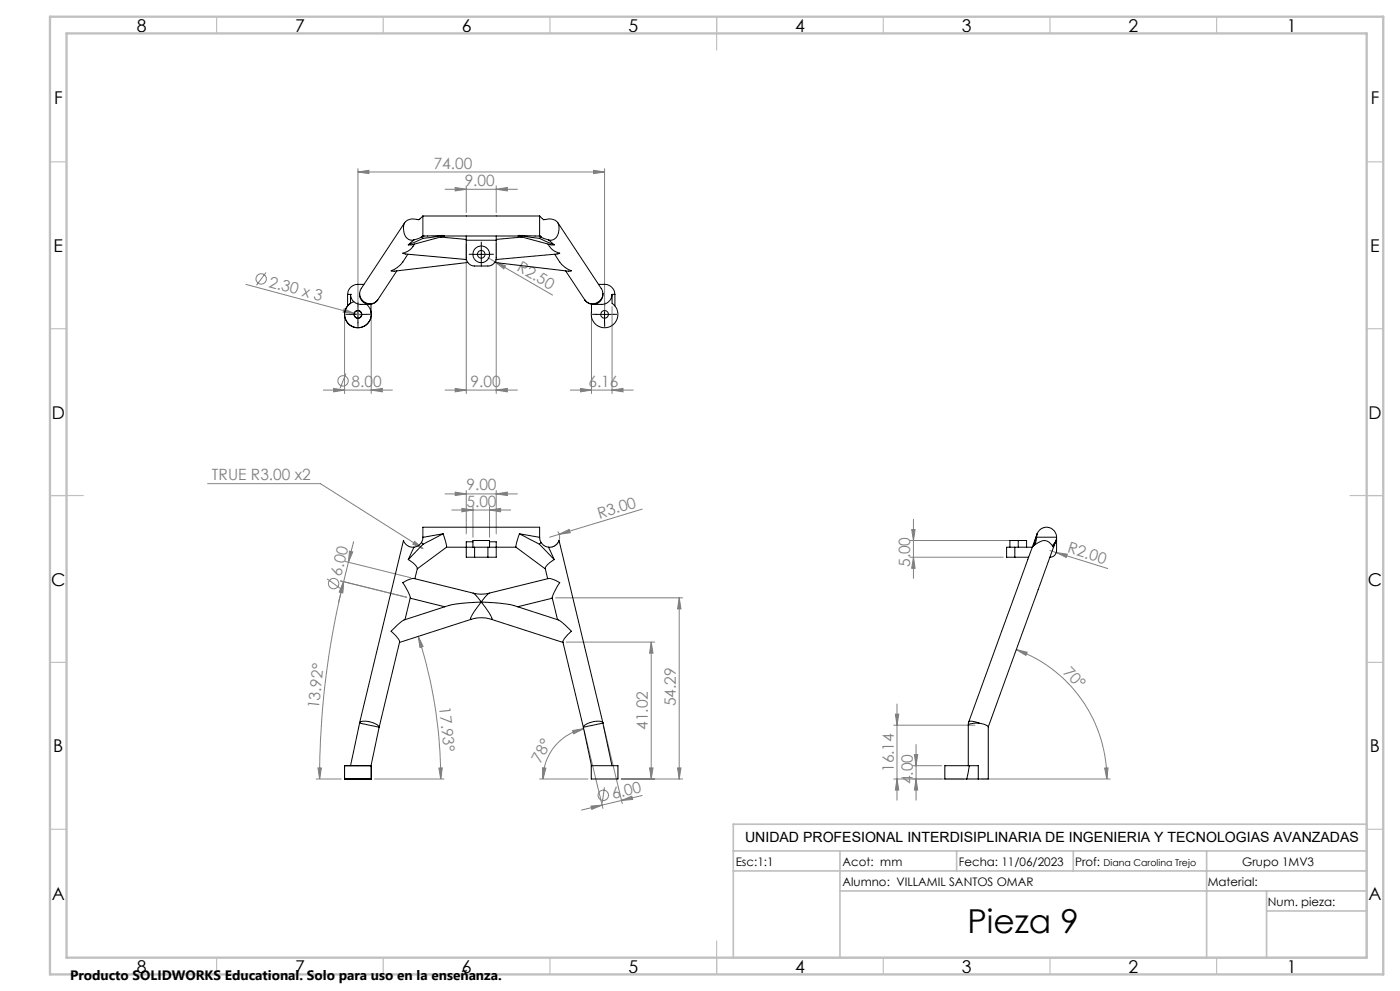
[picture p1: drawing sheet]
<svg xmlns="http://www.w3.org/2000/svg" width="420mm" height="297mm" viewBox="0 0 420 297" stroke-linecap="round" stroke-linejoin="round" font-family="sans-serif">
<g fill="none" stroke="#808080" stroke-width=".3">
<path d="M107.4 51.5l3.3-.5v1zM107.4 50.5v42.7M107.4 51.5h74M133.5 56.7h21.7M136.6 56.2l3.3 .5-3.3 .5zM139.9 55.7v8M148.9 56.7l3.3-.5v1zM148.9 55.7v8M178.1 51l3.3 .5-3.3 .5zM181.4 50.5v42.7M139.9 73v44.9M146.4 77.2l2.2 1.3"/>
<path d="M148.6 78.5l3.1 1.2-.6 .9zM148.6 78.5l17.2 9.9M148.9 73v44.9M73.8 85.2l32.5 8.7M79.8 81.7l-2.9 3.8M103.2 92.6l3.1 1.3-3.4-.3zM103.4 95.2v22.7M106.3 93.9l2.2 .6M111.4 95.2v22.7M177.4 94.5v23.4M183.6 91.9v26M97 116.9h20.7"/>
<path d="M100.1 116.4l3.3 .5-3.3 .5zM103.8 111.9l-1.8 4.5M111.4 116.9l3.3-.5v1zM133.5 116.9h21.7M136.6 116.4l3.3 .5-3.3 .5zM148.9 116.9l3.3-.5v1zM171.1 116.9h18.9M174.1 116.4l3.3 .5-3.3 .5zM183.6 116.9l3.3-.5v1zM62.3 145h33.8l30.8 19.4M133.5 148h21.7M135.5 152.9h17.7"/>
<path d="M136.6 147.5l3.3 .5-3.3 .5zM138.6 152.4l3.3 .5-3.3 .5zM139.9 147v13M141.9 151.9v9.1M146.9 152.9l3.3-.5v1zM146.9 151.9v9.1M148.9 148l3.3-.5v1zM148.9 147v13M167.3 159.3a2.99 2.99 0 0 1-1.8 4.6M192.7 152.6l-25 7.5M273.5 158.7h1l-.5 3.3zM274 155.6v17.8"/>
<path d="M98.1 173.5l3.9 2.8M102.1 174.1l19.9 4.9M103.1 174.3l-.3 3.4-1-.3zM103.1 174.3a245.7 245.7 0 0 0-7.2 59.2M103.6 168.3l19.6 4.8M104.5 168.5l-2.9 12M104.8 165.2l1 .2-1.3 3.1zM106.1 162.3l-1.6 6.2M124.4 162.2l2.5 2.2-3-1.3zM166.7 179.2h38.1M167.7 160.1l-2.8 .9M167.7 160.1l3-1.4 .4 1z"/>
<path d="M203.8 179.2l.5 3.3h-1zM203.8 179.2v54.3M273 162h31.4M273 167h28M274 167l.5 3.3h-1zM315 165l1.9 .6M316.9 165.6l3.3 .5-.3 1zM316.9 165.6l15.4 4.8M125.5 190.7l1.4 3-.9 .3zM125.5 190.7a138.7 138.7 0 0 1 6.7 42.8M169.9 192.4h26.5M195.4 192.4l.5 3.4h-1z"/>
<path d="M195.4 192.4v41.1M304.9 194.7l3.3 .8-.4 .9zM304.9 194.7a41.3 41.3 0 0 1 27.1 38.8M171.8 218.9l3.3-.5-3 1.5zM175.1 218.4a15.4 15.4 0 0 0-12.2 15.1M175.3 219l5.6 23.3M181.1 217.6l5.6 23.3M268.1 217.3h24.4M268.6 214h1l-.5 3.3zM269.1 211v28.8M94.9 233.5h7.5M95.4 230.1l1 .1-.5 3.3z"/>
<path d="M112.4 233.5h20.8M131.7 230.2l1-.1-.5 3.4zM161.9 233.5h14.5M162.7 230.1l1.1 .1-.9 3.3zM181.3 236l-.6 4.7M186.4 233.5h18.4M186.5 239.9l3-1.3 .3 1zM186.5 239.9l-5.9 1.4M192.7 238.4l-6.2 1.5M194.9 230.1h1l-.5 3.4zM203.3 230.1h1l-.5 3.4zM268.1 233.5h20.9"/>
<path d="M269.1 233.5l.5 3.3h-1zM273.8 229.5h8.7M274.3 226.2h1l-.5 3.3zM274.8 233.5l.5 3.3h-1zM274.8 223.1v16.7M294.5 233.5h38.6M331.4 230.2l1-.1-.4 3.4zM177.3 241.6l3.3-.3-3 1.3zM180.6 241.3l-6.2 1.5"/>
<circle cx="78.4" cy="83.6" r="1.55"/>
<circle cx="102.9" cy="114.1" r="1.55"/>
<circle cx="100.1" cy="174.9" r="1.56"/>
<circle cx="181" cy="238.3" r="1.56"/>
</g>
<path d="M141.9 76.2h-1.2M144.4 73.7v-1.1M144.4 78.7v1.2M146.9 76.2h1.1M104.9 94.2h-1.2M107.4 91.7v-1.1M107.4 96.7v1.2M109.9 94.2h1.1M178.9 94.2h-1.2M181.4 91.7v-1.1M181.4 96.7v1.2M183.9 94.2h1.1" fill="none" stroke="#000" stroke-width=".3" stroke-dasharray="15.2 1.3 1.3 1.3"/>
<path d="M141.9 76.2h5M144.4 73.7v5M104.9 94.2h5M107.4 91.7v5M178.9 94.2h5M181.4 91.7v5" fill="none" stroke="#000" stroke-width=".3"/>
<g fill="none" stroke="#c0c0c0" stroke-width=".35">
<path d="M65 5v5M115 5v5M165 5v5M215 5v10M265 5v5M315 5v5M365 5v5M15 48.5h5M410 48.5h5M15 98.5h5M410 98.5h5M15 148.5h10"/>
<path d="M405 148.5h10M15 198.5h5M410 198.5h5M15 248.5h5M410 248.5h5M65 287v5M115 287v5M165 287v5M215 282v10M265 287v5M315 287v5M365 287v5"/>
</g>
<path d="M220 247h190v40h-190zM220 255h190M252 255v32M287 255v6M322 255v6M362 255v32M220 261h190M252 267h158M380 273h30M380 267v20" fill="none" stroke="#c0c0c0" stroke-width=".5"/>
<path d="M15 5h400v287h-400zM20 10h390v277h-390z" fill="none" stroke="#c0c0c0" stroke-width=".7"/>
<g fill="#808080">
<path d="M103.2 92.6l3.1 1.3-3.4-.3z"/>
<path d="M167.7 160.1l3-1.4 .4 1z"/>
<path d="M148.6 78.5l3.1 1.2-.6 .9z"/>
<path d="M316.9 165.6l3.3 .5-.3 1z"/>
<path d="M131.7 230.2l1-.1-.5 3.4zM125.5 190.7l1.4 3-.9 .3z"/>
<path d="M331.4 230.2l1-.1-.4 3.4zM304.9 194.7l3.3 .8-.4 .9z"/>
<path d="M178.1 51l3.3 .5-3.3 .5zM107.4 51.5l3.3-.5v1zM148.9 56.7l3.3-.5v1zM136.6 56.2l3.3 .5-3.3 .5zM148.9 116.9l3.3-.5v1zM136.6 116.4l3.3 .5-3.3 .5z"/>
<path d="M124.4 162.2l-.5 .9 3 1.3zM138.6 152.4l3.3 .5-3.3 .5zM146.9 152.9l3.3-.5v1zM100.1 116.4l3.3 .5-3.3 .5zM111.4 116.9l3.3-.5v1zM174.1 116.4l3.3 .5-3.3 .5zM183.6 116.9l3.3-.5v1z"/>
<path d="M186.5 239.9l3-1.3 .3 1zM177.3 241.6l3.3-.3-3 1.3z"/>
<path d="M171.8 218.9l3.3-.5-3 1.5zM162.7 230.1l1.1 .1-.9 3.3z"/>
<path d="M103.1 174.3l-.3 3.4-1-.3zM104.8 165.2l1 .2-1.3 3.1z"/>
<path d="M103.1 174.3l-.3 3.4-1-.3zM95.4 230.1l1 .1-.5 3.3z"/>
<path d="M269.1 233.5l.5 3.3h-1zM268.6 214h1l-.5 3.3z"/>
<path d="M195.4 192.4l.5 3.4h-1zM194.9 230.1h1l-.5 3.4zM203.8 179.2l.5 3.3h-1zM203.3 230.1h1l-.5 3.4zM273.5 158.7h1l-.5 3.3zM274 167l.5 3.3h-1zM274.3 226.2h1l-.5 3.3zM274.8 233.5l.5 3.3h-1z"/>
<path d="M136.6 147.5l3.3 .5-3.3 .5zM148.9 148l3.3-.5v1z"/>
</g>
<g fill="none" stroke="#000" stroke-width=".3">
<path d="M121.4 66.7l-13 19.8-.5 1.5M122.3 76.2l-1.4 2.3a8.1 8.1 0 0 1-3.6 2.7l1 .1 22-2.6M124.2 71.9l-1.7 1.5M124.4 73.1a5.2 5.2 0 0 1-3.6 2.8l.8 .2 18.3 1.7M126.4 71l-2.2 .9M126.4 71l.5 .4M126.9 70.7h.1M126.9 64.7v6M126.9 64.7l-.1 .1a2.03 2.03 0 0 1-2.5 .8 2.68 2.68 0 0 0-3.2 3.5 2.6 2.6 0 0 0 3.1 2.8M126.9 70.7l-.5 .3M126.9 64.7h35M126.9 71.4l-4.4 2"/>
<path d="M132.1 71l7.8 .8M132.9 70.6l.4 .1h22.2l.3-.1M132.9 70.6l-6 .1M132.9 70.6l-6 .8M133.3 70.7l-9.9 2.7h-.9M139.9 70.7v6.5a2.53 2.53 0 0 0 2.5 2.5h4a2.53 2.53 0 0 0 2.5-2.5v-6.5M139.9 72h9M155.4 70.7l10 2.7h.9M155.8 70.6l6.1 .1M155.8 70.6l6 .8M156.6 71l-7.7 .8M161.8 71.4l4.5 2"/>
<path d="M161.9 64.7v6M161.9 70.7h.1M161.9 64.7v.1a2.03 2.03 0 0 0 2.6 .8 2.68 2.68 0 0 1 3.1 3.5 2.6 2.6 0 0 1-3 2.8M161.9 70.7l.4 .3M162.3 71l2.3 .9M162.3 71l-.5 .4M164.4 73.1a5.2 5.2 0 0 0 3.5 2.8l-.8 .2-18.3 1.7M164.6 71.9l1.7 1.5M166.4 76.2l1.5 2.3a8.1 8.1 0 0 0 3.5 2.7l-.9 .1-22.1-2.6M167.3 66.7l13.2 19.9 .4 1.4M105.2 88.2a3.1 3.1 0 0 0 3 3h2.6M105.2 88.2v2.7a4 4 0 0 0 .6 7 4 4 0 0 0 5.5-4.4v-2.3"/>
<path d="M105.2 88.2h.1M105.2 88.2h-.9v3.5M106.2 90.4a4 4 0 0 0-2.4 5.7 4 4 0 0 0 6.1 1.3 4 4 0 0 0 .1-6.2M107.9 88a3.1 3.1 0 0 0 2 2.9 3.1 3.1 0 0 0 3.4-1M107.9 88a2.97 2.97 0 0 0 2.9 3.2M109.2 85.2h-1.8a3 3 0 0 0-3.1 3M113.3 89.9a3 3 0 0 1-2.5 1.3M119.1 81.2l-5.8 8.7M169.7 81.2l5.7 8.7M175.4 89.9a3 3 0 0 0 2.5 1.3M179.6 85.2h1.8a3 3 0 0 1 3 3M180.9 88a3.1 3.1 0 0 1-2.1 2.9 3.1 3.1 0 0 1-3.4-1"/>
<path d="M180.9 88a2.97 2.97 0 0 1-3 3.2M183.6 88.2a3.1 3.1 0 0 1-3.1 3h-2.6M183.6 88.2h.9v3.5M183.6 88.2v2.7a4 4 0 0 1-.7 7 4 4 0 0 1-5.5-4.4v-2.3M132.9 160l-6 3.1M132.9 160l.8 2.4 .2 1.6M132.9 160l-6 1M155.8 160l-.8 2.4-.2 1.6M155.8 160l6 3.1M155.8 160l6.1 1M122.5 167.7l.4 .3a4.6 4.6 0 0 1 2.3 2.4l-.7 3M123 179.3l10.5 2.6"/>
<path d="M124.2 164a3 3 0 0 1-3.2-2l-13.1 54.6M124.2 164l-1.7 3.7M126.4 162.6l-1.1 1.1-1.1 .3M126.4 162.6l.5 .5M126.9 161l-.5 1.6M126.9 161v-3h35v3M126.9 161h.1M126.9 163.1l-4.4 4.6M133.9 164h8.5M133.9 164l-8.7 6.5M141.9 162.4h-2v4.6h2.5M141.9 164v-2h5v2"/>
<path d="M142 177.8a10.2 10.2 0 0 0 4.8 0M142.4 164h4M142.4 164v3M142.4 167h4M146.4 164h8.4M146.4 164v3M146.9 162.4h2v4.6h-2.5M154.8 164l8.8 6.5M161.8 163.1l4.5 4.6M161.9 161l.4 1.6M161.9 161h.1M162.3 162.6l1.1 1.1 1.2 .3"/>
<path d="M162.3 162.6l-.5 .5M164.6 164l1.7 3.7M164.6 164a3 3 0 0 0 3.1-2l13.2 54.6M165.7 179.3l-10.4 2.6M166.3 167.7l-.5 .3a4.3 4.3 0 0 0-2.2 2.4l.7 3M304.4 164h-2.4v3h2.4M304.4 164h5.3M304.4 167h4.2M304.4 164v3M305.5 162h2.5v2M305.5 162h-2.5v2M305.5 162v2"/>
<path d="M309.7 164a7 7 0 0 1 3.6-2 4.4 4.4 0 0 1 2.8 2M310.3 163.1l.8-3.1-20.4 56.3M310.3 163.1l-.3 .6M310.7 162.6l-.5 .9 .2-.4M310.7 162.6l-.4 .5M311 161l-.3 1.6M311 161a3 3 0 0 1 3-3 3 3 0 0 1 3 3M311 161h.1M311 161h6M316 163.9l.8-1.9-.7 2M316.1 164l-19.6 53.9M317 161l-.3 1.3-.9 1.1 .3 .6"/>
<path d="M317 161v4a1.99 1.99 0 0 1-2 2M141.3 185.6l-21.5 6.9M141.3 185.6a10.4 10.4 0 0 1 6.1 0M144.4 180.4l-1.6-2-.8-.6-18.2-4.4-3 1.2 1.5 2.4 .8 2-1.6 6.7M144.4 180.4l-6.1 .4-3 .5-14.2 4.5-1.9 1.6-1.9 1.8 .8 .7a4.7 4.7 0 0 1 1.8 2.5l-6.2 25.6M144.4 180.4l1.6-2 .8-.6 18.1-4.4 3 1.2-1.6 2.9-.6 1.5 1.6 6.7M144.4 180.4l5.3 .4 3.8 .5 14.1 4.5 2 1.6 1.8 1.8-.8 .7a4.7 4.7 0 0 0-1.7 2.5l6.1 25.6M144.4 180.4l-2.5 3.5-.8 1.5 .2 .2M144.4 180.4l2.5 3.5 .7 1.5-.1 .2M147.5 185.6l21.4 6.9M107.9 216.6h.1M107.9 216.6a2.94 2.94 0 0 1 3.2-.2 3.7 3.7 0 0 1 2.6 1.5"/>
<path d="M107.9 216.7l5.8 1.2M107.9 216.7l-2.7 12.8M113.7 218l-2.4 11.5M113.7 217.9v.1M175 218l2.4 11.5M175 217.9v.1M180.9 216.7h.1M180.9 216.6a2.94 2.94 0 0 0-3.2-.2 3.7 3.7 0 0 0-2.7 1.5M180.9 216.7l-5.9 1.2M180.9 216.7l2.7 12.8M290.5 217.3v12.2M290.7 216.3l-.2 1"/>
<path d="M290.7 216.3v-.1a4.1 4.1 0 0 1 3 .5M293.7 216.7l.5 .1a3.4 3.4 0 0 1 2.3 1v15.7h-3M293.7 216.7h-1a2.81 2.81 0 0 0-2.2 .6M103.4 233.5h8M103.4 229.5h8M103.4 229.5v4M111.4 229.5v4M177.4 229.5h8v4h-8zM290 233.5h3.5M290.8 229.5l-.8 4M290.8 229.5h-7.3v4h6.5M290.8 229.5h2.7v4"/>
<circle cx="144.4" cy="76.2" r="1.14"/>
<circle cx="144.4" cy="76.2" r="2.49"/>
<circle cx="107.4" cy="94.2" r="1.15"/>
<circle cx="181.4" cy="94.2" r="1.15"/>
</g>
<text font-size="9.9" x="290.2" y="279.5">Pieza 9</text>
<g font-size="5.3">
<text x="41" y="9.5">8</text>
<text x="88.5" y="9.5">7</text>
<text x="138.5" y="9.5">6</text>
<text x="188.5" y="9.5">5</text>
<text x="238.5" y="9.5">4</text>
<text x="288.5" y="9.5">3</text>
<text x="338.5" y="9.5">2</text>
<text x="386" y="9.5">1</text>
<text x="16.2" y="31.3">F</text>
<text x="411.2" y="31.3">F</text>
<text x="16.1" y="75.5">E</text>
<text x="411.1" y="75.5">E</text>
<text x="15.5" y="125.5">D</text>
<text x="410.5" y="125.5">D</text>
<text x="15.4" y="175.5">C</text>
<text x="410.4" y="175.5">C</text>
<text x="16" y="225.5">B</text>
<text x="411" y="225.5">B</text>
<text x="15.5" y="269.8">A</text>
<text x="410.5" y="269.8">A</text>
<text x="41" y="291.5">8</text>
<text x="88.5" y="291.5">7</text>
<text x="138.5" y="291.5">6</text>
<text x="188.5" y="291.5">5</text>
<text x="238.5" y="291.5">4</text>
<text x="288.5" y="291.5">3</text>
<text x="338.5" y="291.5">2</text>
<text x="386" y="291.5">1</text>
</g>
<g font-size="4.7" fill="#808080">
<text x="130.1" y="50.5">74.00</text>
<text x="139.4" y="55.7">9.00</text>
<text x="154.9" y="81" transform="rotate(30 154.9 81)">R2.50</text>
<text x="80.4" y="85.9" transform="rotate(15 80.4 85.9)">2.30 x 3</text>
<text x="105.5" y="115.8">8.00</text>
<text x="141.1" y="115.9">9.00</text>
<text x="176.5" y="115.9">6.16</text>
<text x="63.6" y="143.9">TRUE R3.00 x2</text>
<text x="139.9" y="147">9.00</text>
<text x="139.9" y="151.8">5.00</text>
<text x="179.8" y="155.4" transform="rotate(-17 179.8 155.4)">R3.00</text>
<text x="320" y="165.6" transform="rotate(17 320 165.6)">R2.00</text>
<text x="102.4" y="172.8" transform="rotate(-76 102.4 172.8)">6.00</text>
<text x="273" y="170" transform="rotate(-90 273 170)">5.00</text>
<text x="318.8" y="201.5" transform="rotate(46 318.8 201.5)">70°</text>
<text x="95.7" y="212.5" transform="rotate(-84 95.7 212.5)">13.92°</text>
<text x="131.8" y="212" transform="rotate(84 131.8 212)">17.93°</text>
<text x="202.8" y="211.7" transform="rotate(-90 202.8 211.7)">54.29</text>
<text x="194.4" y="218.8" transform="rotate(-90 194.4 218.8)">41.02</text>
<text x="162.2" y="228.8" transform="rotate(-62 162.2 228.8)">78°</text>
<text x="268.1" y="231.4" transform="rotate(-90 268.1 231.4)">16.14</text>
<text x="183.9" y="239.4" transform="rotate(-14 183.9 239.4)">6.00</text>
<text x="273.8" y="235.1" transform="rotate(-90 273.8 235.1)">4.00</text>
</g>
<text font-size="4.2" x="223.5" y="252.5">UNIDAD PROFESIONAL INTERDISIPLINARIA DE INGENIERIA Y TECNOLOGIAS AVANZADAS</text>
<text font-size="4.1" x="21" y="293.7">Producto SOLIDWORKS Educational. Solo para uso en la enseñanza.</text>
<g font-size="3.5">
<text x="220.7" y="259.5">Esc:1:1</text>
<text x="252.8" y="259.5">Acot: mm</text>
<text x="287.6" y="259.5">Fecha: 11/06/2023</text>
<text x="322.5" y="259.5">Prof:</text>
<text x="372.6" y="259.5">Grupo 1MV3</text>
<text x="252.8" y="265.6">Alumno: VILLAMIL SANTOS OMAR</text>
<text x="362.3" y="265.6">Material:</text>
<text x="380.4" y="271.4">Num. pieza:</text>
</g>
<text font-size="2.8" x="331" y="259.5">Diana Carolina Trejo</text>
</svg>
